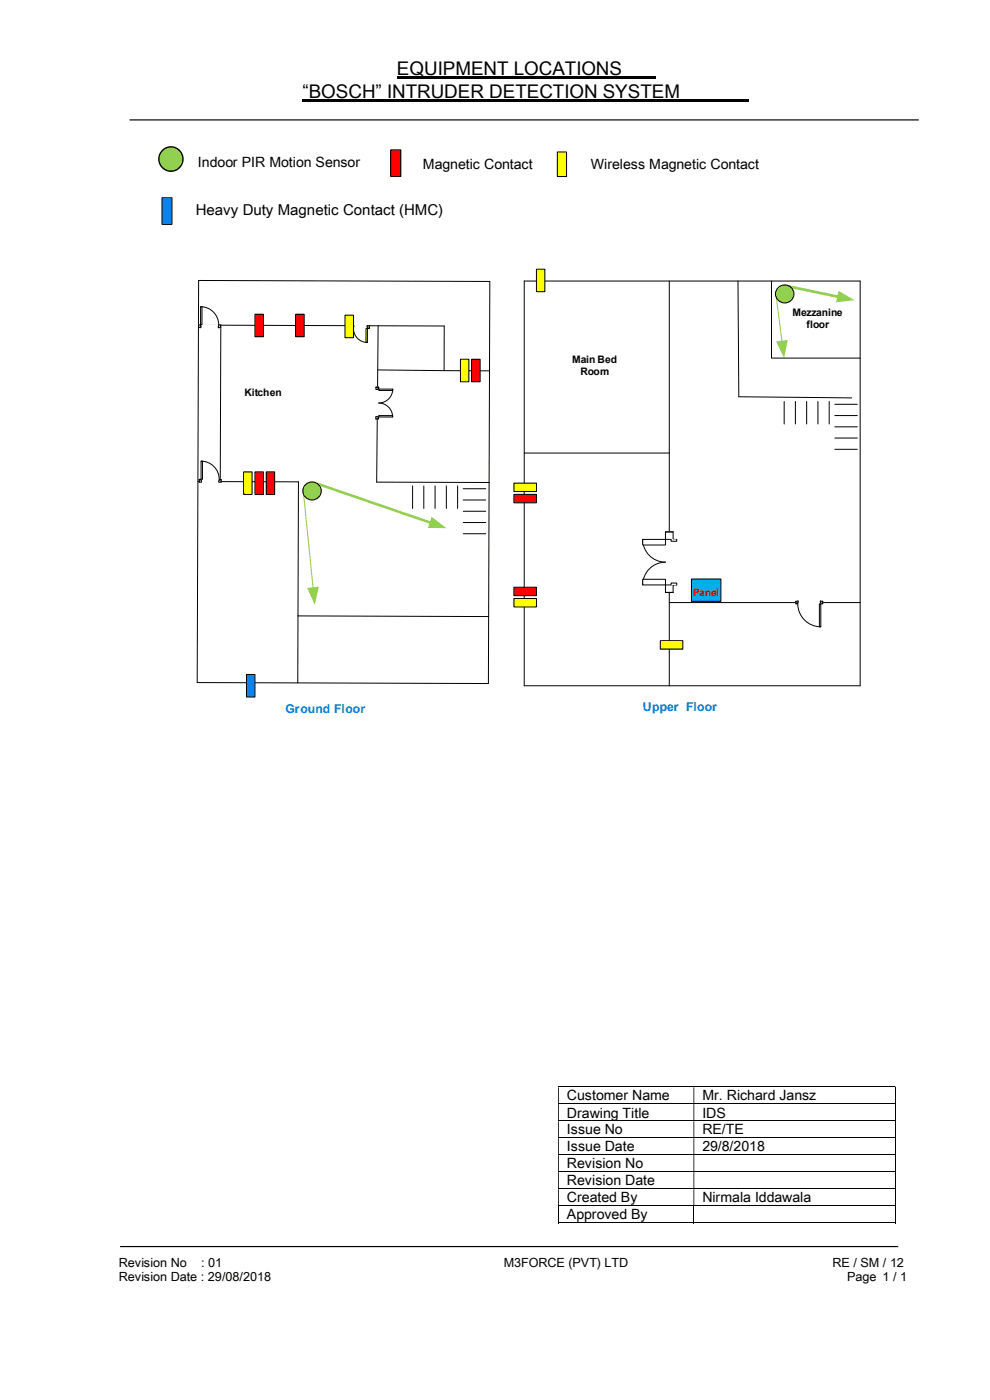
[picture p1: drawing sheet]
<svg xmlns="http://www.w3.org/2000/svg" width="210mm" height="297mm" viewBox="0 0 210 297" stroke-linecap="round" stroke-linejoin="round" font-family="sans-serif">
<path d="M84.2 16.4h54.8M64.2 21.3h94.8" fill="none" stroke="#000" stroke-width=".43"/>
<path d="M27.5 25.4h167.4M25.5 264.5h165" fill="none" stroke="#000" stroke-width=".25"/>
<g fill="none" stroke="#000" stroke-width=".21">
<path d="M118.4 230.6h71.5M118.4 234.2h71.5M118.4 237.8h71.5M190 230.7v3.4M190 234.2v3.5M190 237.9v3.4M118.4 241.4h71.5M118.4 245h71.5M118.4 248.6h71.5M118.4 252.2h71.5M118.4 255.8h71.5M118.4 259.4h28.7"/>
<path d="M118.5 255.9v3.6M147.2 255.9v3.6M147.3 259.4h42.6M190 241.5v3.5M190 245.1v3.4M190 248.7v3.4M190 252.3v3.4M190 255.9v3.6"/>
</g>
<g fill="#000">
<path d="M189.9 230.5h.1v.2h-.1zM118.4 230.7h.2v3.4h-.2zM147.1 230.7h.2v3.4h-.2z" fill-rule="evenodd"/>
<path d="M189.9 234.1h.1v.1h-.1zM118.4 234.2h.2v3.5h-.2zM147.1 234.2h.2v3.5h-.2z" fill-rule="evenodd"/>
<path d="M189.9 237.7h.1v.2h-.1zM118.4 237.9h.2v3.4h-.2zM147.1 237.9h.2v3.4h-.2z" fill-rule="evenodd"/>
<path d="M189.9 255.7h.1v.2h-.1z" fill-rule="evenodd"/>
<path d="M189.9 259.4h.1v.1h-.1z" fill-rule="evenodd"/>
<path d="M189.9 241.3h.1v.2h-.1zM118.4 241.5h.2v3.5h-.2zM147.1 241.5h.2v3.5h-.2z" fill-rule="evenodd"/>
<path d="M189.9 244.9l.1 .2zM118.4 245.1h.2v3.4h-.2zM147.1 245.1h.2v3.4h-.2z" fill-rule="evenodd"/>
<path d="M189.9 248.5h.1v.2h-.1zM118.4 248.7h.2v3.4h-.2zM147.1 248.7h.2v3.4h-.2z" fill-rule="evenodd"/>
<path d="M189.9 252.1h.1v.2h-.1zM118.4 252.3h.2v3.4h-.2zM147.1 252.3h.2v3.4h-.2z" fill-rule="evenodd"/>
</g>
<circle cx="36.2" cy="33.7" r="2.57" fill="#92d050"/>
<circle cx="36.2" cy="33.7" r="2.57" fill="none" stroke="#000" stroke-width=".29"/>
<path d="M42.1 59.5l61.8 .2-.3 85.3-61.8-.2zM80.1 78.5l14.1 .1M80.2 69.1l-.3 33.2 23.8 .1M94.2 78.6v-9.4l-47.4-.2-.1 33.2M94.2 78.6l9.6 .1M43.1 102.2h20.2l-.1 28.5M63.2 130.7l40.4 .1M63.2 130.7v14.2" fill="none" stroke="#000" stroke-width=".21"/>
<path d="M64.4 105l2 19.9" fill="none" stroke="#92d050" stroke-width=".21"/>
<path d="M65.2 124.7l2.4-.2-.8 3.8z" fill-rule="evenodd" fill="#92d050"/>
<path d="M67.4 102.7l24 8.2" fill="none" stroke="#92d050" stroke-width=".54"/>
<path d="M91.6 109.7l3.1 2.3h-4z" fill-rule="evenodd" fill="#92d050"/>
<path d="M42.1 69h4.7M46.7 102l-4.7 .2" fill="none" stroke="#000" stroke-width=".21"/>
<path d="M74.6 69.1h3.7v.6h-3.7z" fill-rule="evenodd" fill="#fff"/>
<path d="M74.6 69.1h3.7v.6h-3.7z" fill="none" stroke="#fff" stroke-width=".21"/>
<path d="M77.9 69.1h.4v.6h-.4zM74.6 69.1v.6h.4v-.6z" fill-rule="evenodd" fill="#ff0"/>
<path d="M75 69.1h-.4v.6h.4v-.3M77.9 69.1h.4v.6h-.4v-.3" fill="none" stroke="#000" stroke-width=".21"/>
<path d="M77.8 69.1l.1 .3zM75 69.1l.1 .3z" fill-rule="evenodd" fill="#ff0"/>
<path d="M74.6 69.1v.6M75 69.7a2.96 2.96 0 0 0 2.9 3M75 69.1v.3M77.9 69.1v.3M78.3 69.1v.6" fill="none" stroke="#000" stroke-width=".21"/>
<path d="M77.6 69.7h.3v3h-.3z" fill-rule="evenodd" fill="#ff0"/>
<path d="M77.6 69.7h.3v3h-.3z" fill="none" stroke="#000" stroke-width=".21"/>
<path d="M42.3 101.7h4.6v.6h-4.6z" fill-rule="evenodd" fill="#fff"/>
<path d="M42.3 101.7h4.6v.6h-4.6z" fill="none" stroke="#fff" stroke-width=".21"/>
<path d="M42.3 101.7h.4v.6h-.4zM46.5 101.7v.6h.4v-.6z" fill-rule="evenodd" fill="#fff"/>
<path d="M42.7 102v-.3h-.4v.6h.4M46.5 102v-.3h.4v.6h-.4" fill="none" stroke="#000" stroke-width=".21"/>
<path d="M42.7 102v.3zM46.4 102l.1 .3z" fill-rule="evenodd" fill="#fff"/>
<path d="M42.7 97.8a3.9 3.9 0 0 1 3.8 3.9M42.3 101.7v.6M42.7 102v.3M46.5 102v.3M46.9 101.7v.6" fill="none" stroke="#000" stroke-width=".21"/>
<path d="M42.7 97.8h.2v3.9h-.2z" fill-rule="evenodd" fill="#fff"/>
<path d="M42.7 97.8h.2v3.9h-.2z" fill="none" stroke="#000" stroke-width=".21"/>
<path d="M42.1 68.9h4.7v.7l-4.7-.1z" fill-rule="evenodd" fill="#fff"/>
<path d="M42.1 68.9h4.7v.7l-4.7-.1z" fill="none" stroke="#fff" stroke-width=".21"/>
<path d="M42.1 68.9h.4v.6h-.4zM46.4 68.9v.6h.4v-.6z" fill-rule="evenodd" fill="#fff"/>
<path d="M42.5 69.2v-.3h-.4v.6h.4M46.4 69.2v-.3h.4v.6h-.4" fill="none" stroke="#000" stroke-width=".21"/>
<path d="M42.5 69.2l.1 .3zM46.3 69.2l.1 .3z" fill-rule="evenodd" fill="#fff"/>
<path d="M42.1 68.9v.6M42.5 69.2v.3M42.5 65.1a3.9 3.9 0 0 1 3.9 3.8M46.4 69.2v.3M46.8 68.9v.6" fill="none" stroke="#000" stroke-width=".21"/>
<path d="M42.5 65.1h.4l-.1 3.8h-.3z" fill-rule="evenodd" fill="#fff"/>
<path d="M42.5 65.1h.4l-.1 3.8h-.3z" fill="none" stroke="#000" stroke-width=".21"/>
<path d="M79.7 82.1h.7v6.8h-.7z" fill-rule="evenodd" fill="#fff"/>
<path d="M79.7 82.1h.7v6.8h-.7z" fill="none" stroke="#fff" stroke-width=".21"/>
<path d="M79.8 82.1h.6l-.1 .4h-.5zM79.7 88.5v.4h.6v-.4z" fill-rule="evenodd" fill="#fff"/>
<path d="M79.7 88.5v.4h.6v-.4h-.3M79.8 82.5v-.4h.6l-.1 .4h-.3" fill="none" stroke="#000" stroke-width=".21"/>
<path d="M79.8 82.5l.2 .1zM79.7 88.4l.3 .1z" fill-rule="evenodd" fill="#fff"/>
<path d="M79.7 88.5h.3M79.7 88.9h.6M79.8 82.5h.2M79.8 82.1h.6M83.3 82.6a2.97 2.97 0 0 1-3 2.9 2.96 2.96 0 0 1 3 3" fill="none" stroke="#000" stroke-width=".21"/>
<path d="M80.3 88.2h3v.3h-3z" fill-rule="evenodd" fill="#fff"/>
<path d="M80.3 88.2h3v.3h-3z" fill="none" stroke="#000" stroke-width=".21"/>
<path d="M80.3 82.5l3 .1v.2h-3z" fill-rule="evenodd" fill="#fff"/>
<path d="M80.3 82.5l3 .1v.2h-3z" fill="none" stroke="#000" stroke-width=".21"/>
<path d="M52.3 143.1h1.8v4.8h-1.8z" fill-rule="evenodd" fill="#0b84f2"/>
<path d="M52.3 143.1h1.8v4.8h-1.8z" fill="none" stroke="#000" stroke-width=".21"/>
<path d="M73.2 66.9h1.8v4.7h-1.8z" fill-rule="evenodd" fill="#ff0"/>
<path d="M73.2 66.9h1.8v4.7h-1.8z" fill="none" stroke="#000" stroke-width=".21"/>
<path d="M62.7 66.7h1.8v4.7h-1.8z" fill-rule="evenodd" fill="#f00"/>
<path d="M62.7 66.7h1.8v4.7h-1.8z" fill="none" stroke="#000" stroke-width=".21"/>
<path d="M54.1 66.7h1.8v4.7h-1.8z" fill-rule="evenodd" fill="#f00"/>
<path d="M54.1 66.7h1.8v4.7h-1.8z" fill="none" stroke="#000" stroke-width=".21"/>
<path d="M51.7 100.1h1.8v4.8h-1.8z" fill-rule="evenodd" fill="#ff0"/>
<path d="M51.7 100.1h1.8v4.8h-1.8z" fill="none" stroke="#000" stroke-width=".21"/>
<path d="M56.5 100.1h1.8v4.8h-1.8z" fill-rule="evenodd" fill="#f00"/>
<path d="M56.5 100.1h1.8v4.8h-1.8z" fill="none" stroke="#000" stroke-width=".21"/>
<path d="M54.1 100.1h1.8v4.8h-1.8z" fill-rule="evenodd" fill="#f00"/>
<path d="M54.1 100.1h1.8v4.8h-1.8z" fill="none" stroke="#000" stroke-width=".21"/>
<path d="M100.1 76.2h1.8v4.8h-1.8z" fill-rule="evenodd" fill="#f00"/>
<path d="M100.1 76.2h1.8v4.8h-1.8z" fill="none" stroke="#000" stroke-width=".21"/>
<path d="M97.7 76.2h1.8v4.8h-1.8z" fill-rule="evenodd" fill="#ff0"/>
<path d="M111.2 59.6h71.3v85.9h-71.3zM142 59.6v85.9M156.5 59.6l.2 24.6 24 .2M97.7 76.2h1.8v4.8h-1.8zM111.2 96.1h30.8M142 127.8h40.5" fill="none" stroke="#000" stroke-width=".21"/>
<path d="M146.7 122.8h6.2v4.8h-6.2z" fill-rule="evenodd" fill="#00b0f0"/>
<path d="M163.7 59.6v16.4h18.8M146.7 122.8h6.2v4.8h-6.2z" fill="none" stroke="#000" stroke-width=".21"/>
<path d="M164.7 63.2l1.2 9.4" fill="none" stroke="#92d050" stroke-width=".21"/>
<path d="M164.6 72.4l2.5-.3-.8 3.9z" fill-rule="evenodd" fill="#92d050"/>
<path d="M166.9 60.7l11 2.3" fill="none" stroke="#92d050" stroke-width=".56"/>
<path d="M177.9 61.7l3.4 2-3.9 .4z" fill-rule="evenodd" fill="#92d050"/>
<path d="M141.1 112.8h1.7v12.9h-1.7z" fill-rule="evenodd" fill="#fff"/>
<path d="M141.1 112.8h1.7v12.9h-1.7z" fill="none" stroke="#fff" stroke-width=".21"/>
<path d="M141.2 112.8v1.6h2.3h-.7v-1.6zM141.2 124.1h2.3h-.7v1.6h-1.6z" fill-rule="evenodd" fill="#fff"/>
<path d="M142.4 114.4h-1.2v-1.6h1.6v1.6h.7M142.4 124.1h-1.2v1.6h1.6v-1.6h.7" fill="none" stroke="#000" stroke-width=".21"/>
<path d="M142.4 114.4v.4h1.1v-.4zM142.4 123.7h1.1v.4h-1.1z" fill-rule="evenodd" fill="#fff"/>
<path d="M136.3 114.4a4.8 4.8 0 0 0 4.9 4.9 4.8 4.8 0 0 0-4.9 4.8M141.2 112.8h1.6M142.4 114.4v.4h1.1v-.4M141.2 125.7h1.6M142.4 124.1v-.4h1.1v.4" fill="none" stroke="#000" stroke-width=".21"/>
<path d="M136.3 122.9h4.9v1.2h-4.9z" fill-rule="evenodd" fill="#fff"/>
<path d="M136.3 122.9h4.9v1.2h-4.9z" fill="none" stroke="#000" stroke-width=".21"/>
<path d="M136.3 114.4h4.9v1.2h-4.9z" fill-rule="evenodd" fill="#fff"/>
<path d="M136.3 114.4h4.9v1.2h-4.9z" fill="none" stroke="#000" stroke-width=".21"/>
<path d="M168.8 127.5h5.7v.6h-5.7z" fill-rule="evenodd" fill="#fff"/>
<path d="M168.8 127.5h5.7v.6h-5.7z" fill="none" stroke="#fff" stroke-width=".21"/>
<path d="M174.1 127.5l.4 .1v.5h-.4zM168.8 127.6v.5h.4v-.6z" fill-rule="evenodd" fill="#fff"/>
<path d="M169.2 127.5l-.4 .1v.5h.4v-.3M174.1 127.5l.4 .1v.5h-.4v-.3" fill="none" stroke="#000" stroke-width=".21"/>
<path d="M174 127.5l.1 .3zM169.2 127.5l.1 .3z" fill-rule="evenodd" fill="#fff"/>
<path d="M168.8 127.6v.5M169.2 127.5v.3M169.2 128.1a4.9 4.9 0 0 0 4.9 4.9M174.1 127.5v.3M174.5 127.6v.5" fill="none" stroke="#000" stroke-width=".21"/>
<path d="M173.8 128.1h.3v4.9h-.3z" fill-rule="evenodd" fill="#fff"/>
<path d="M173.8 128.1h.3v4.9h-.3z" fill="none" stroke="#000" stroke-width=".21"/>
<circle cx="66.2" cy="104.2" r="1.94" fill="#92d050"/>
<circle cx="66.2" cy="104.2" r="1.94" fill="none" stroke="#000" stroke-width=".21"/>
<circle cx="166.4" cy="62.4" r="1.94" fill="#92d050"/>
<circle cx="166.4" cy="62.4" r="1.94" fill="none" stroke="#000" stroke-width=".21"/>
<path d="M109 102.5h4.8v1.8h-4.8z" fill-rule="evenodd" fill="#ff0"/>
<path d="M109 102.5h4.8v1.8h-4.8z" fill="none" stroke="#000" stroke-width=".21"/>
<path d="M109 104.9h4.8v1.8h-4.8z" fill-rule="evenodd" fill="#f00"/>
<path d="M109 104.9h4.8v1.8h-4.8z" fill="none" stroke="#000" stroke-width=".21"/>
<path d="M109 124.6h4.8v1.8h-4.8z" fill-rule="evenodd" fill="#f00"/>
<path d="M109 124.6h4.8v1.8h-4.8z" fill="none" stroke="#000" stroke-width=".21"/>
<path d="M109 127h4.8v1.8h-4.8z" fill-rule="evenodd" fill="#ff0"/>
<path d="M109 127h4.8v1.8h-4.8z" fill="none" stroke="#000" stroke-width=".21"/>
<path d="M113.8 57.1h1.8v4.8h-1.8z" fill-rule="evenodd" fill="#ff0"/>
<g fill="none" stroke="#000" stroke-width=".21">
<path d="M113.8 57.1h1.8v4.8h-1.8zM166.3 85.2v4.8M168.7 85.2v4.8M171.1 85.2v4.8M173.5 85.2v4.8M175.9 85.2v4.8M177.1 90.6h4.8M177.1 88.2h4.8M177.1 92.9h4.8M177.1 85.8h4.8M177.1 95.3h4.8M87.5 103.1v4.8"/>
<path d="M89.9 103.1v4.8M92.3 103.1v4.8M94.7 103.1v4.8M97.1 103.1v4.8M98.3 108.5h4.7M98.3 106.1h4.7M98.3 110.9h4.7M98.3 103.7h4.7M98.3 113.2h4.7"/>
</g>
<path d="M140.1 135.9h4.7v1.8h-4.7z" fill-rule="evenodd" fill="#ff0"/>
<path d="M140.1 135.9h4.7v1.8h-4.7z" fill="none" stroke="#000" stroke-width=".21"/>
<path d="M82.9 31.8h2.1v5.6h-2.1z" fill-rule="evenodd" fill="#f00"/>
<path d="M82.9 31.8h2.1v5.6h-2.1z" fill="none" stroke="#000" stroke-width=".21"/>
<path d="M118.2 32.2h2v5.3h-2z" fill-rule="evenodd" fill="#ff0"/>
<path d="M118.2 32.2h2v5.3h-2z" fill="none" stroke="#000" stroke-width=".21"/>
<path d="M34.4 42h2.1v5.6h-2.1z" fill-rule="evenodd" fill="#0b84f2"/>
<path d="M34.4 42h2.1v5.6h-2.1z" fill="none" stroke="#000" stroke-width=".21"/>
<g font-size="4">
<text x="84.2" y="16">EQUIPMENT LOCATIONS</text>
<text x="64.2" y="20.8">“BOSCH” INTRUDER DETECTION SYSTEM</text>
</g>
<text font-size="3.2" x="41.5" y="45.7">Heavy Duty Magnetic Contact (HMC)</text>
<g font-size="3">
<text x="42" y="35.5">Indoor PIR Motion Sensor</text>
<text x="89.7" y="35.8">Magnetic Contact</text>
<text x="125.3" y="35.8">Wireless Magnetic Contact</text>
<text x="120.3" y="233.4">Customer Name</text>
<text x="149" y="233.4">Mr. Richard Jansz</text>
<text x="120.3" y="237.1">Drawing Title</text>
<text x="149" y="237.1">IDS</text>
<text x="120.3" y="240.7">Issue No</text>
<text x="120.3" y="244.3">Issue Date</text>
<text x="149" y="240.7">RE/TE</text>
<text x="149" y="244.3">29/8/2018</text>
<text x="120.3" y="247.9">Revision No</text>
<text x="120.3" y="251.5">Revision Date</text>
<text x="120.3" y="255.1">Created By</text>
<text x="149" y="255.1">Nirmala Iddawala</text>
<text x="120.3" y="258.7">Approved By</text>
</g>
<g font-size="2.7">
<text x="25.2" y="268.7">Revision No</text>
<text x="42.7" y="268.7">: 01</text>
<text x="106.9" y="268.7">M3FORCE (PVT) LTD</text>
<text x="176.6" y="268.7">RE / SM / 12</text>
<text x="25.2" y="271.7">Revision Date : 29/08/2018</text>
<text x="179.7" y="271.7">Page 1 / 1</text>
</g>
<g font-size="2.6" fill="#0070c0">
<text x="60.5" y="151.3">Ground Floor</text>
<text x="136.4" y="150.8">Upper Floor</text>
</g>
<g font-size="2.2">
<text x="168.1" y="67.1">Mezzanine</text>
<text x="171.1" y="69.6">floor</text>
<text x="121.4" y="77.1">Main Bed</text>
<text x="123.1" y="79.6">Room</text>
<text x="51.9" y="84.1">Kitchen</text>
</g>
<text font-size="2.2" fill="#f00" x="146.9" y="126.4">Panel</text>
</svg>
